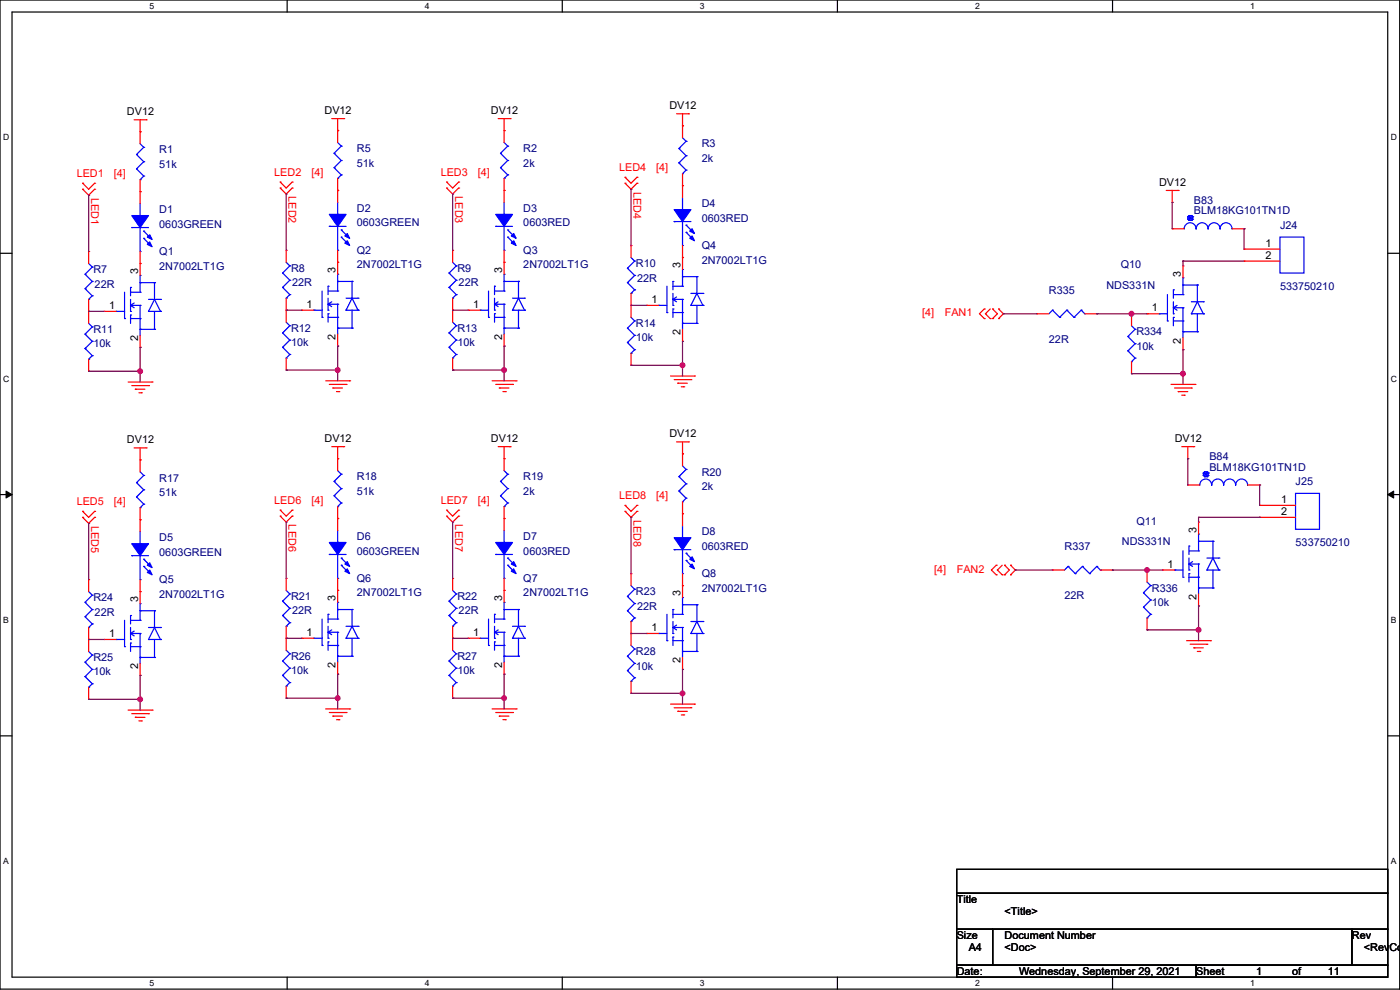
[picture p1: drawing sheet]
<svg xmlns="http://www.w3.org/2000/svg" width="297mm" height="210mm" viewBox="0 0 297 210" stroke-linecap="round" stroke-linejoin="round" font-family="sans-serif">
<path d="M0 0h296.9v209.8h-296.9zM2.6 2.6h291.8v204.7h-291.8z" fill="none" stroke="#000" stroke-width=".25"/>
<g fill="#fff">
<path d="M31.7 .3h1v2h-1z"/>
<path d="M31.7 207.5h1v2.1h-1z"/>
</g>
<path d="M60.9 0v2.6M60.9 207.3v2.5" fill="none" stroke="#000" stroke-width=".25"/>
<g fill="#fff">
<path d="M90.1 .3h1v2h-1z"/>
<path d="M90.1 207.5h1v2.1h-1z"/>
</g>
<path d="M119.3 0v2.6M119.3 207.3v2.5" fill="none" stroke="#000" stroke-width=".25"/>
<g fill="#fff">
<path d="M148.5 .3h1v2h-1z"/>
<path d="M148.5 207.5h1v2.1h-1z"/>
</g>
<path d="M177.7 0v2.6M177.7 207.3v2.5" fill="none" stroke="#000" stroke-width=".25"/>
<g fill="#fff">
<path d="M206.8 .3h1v2h-1z"/>
<path d="M206.8 207.5h1v2.1h-1z"/>
</g>
<path d="M236 0v2.6M236 207.3v2.5" fill="none" stroke="#000" stroke-width=".25"/>
<g fill="#fff">
<path d="M265.2 .3h1v2h-1z"/>
<path d="M265.2 207.5h1v2.1h-1z"/>
<path d="M.6 28.1h1.4v2.1h-1.4z"/>
<path d="M295 28.1h1.3v2.1h-1.3z"/>
<path d="M.6 79.3h1.4v2.1h-1.4z"/>
<path d="M295 79.3h1.3v2.1h-1.3z"/>
</g>
<path d="M0 53.7h2.6M294.4 53.7h2.5" fill="none" stroke="#000" stroke-width=".25"/>
<g fill="#fff">
<path d="M.6 130.5h1.3v2h-1.3z"/>
<path d="M295 130.5h1.2v2h-1.2z"/>
</g>
<path d="M0 104.9h2.6M294.4 104.9h2.5" fill="none" stroke="#000" stroke-width=".25"/>
<path d="M1.3 104.2l1.3 .7-1.3 .7zM294.4 104.9l1.3-.7v1.4z" fill="#000" stroke="#000" stroke-width=".21"/>
<g fill="#fff">
<path d="M.6 181.7h1.3v2h-1.3z"/>
<path d="M295 181.7h1.2v2h-1.2z"/>
</g>
<path d="M0 156.1h2.6M294.4 156.1h2.5M203 184.4h91.4v5.1h-91.4zM203 189.5h91.4v7.6h-91.4zM203 197.1h7.6v7.6h-7.6zM210.6 197.1h76.2v7.6h-76.2zM286.8 197.1h7.6v7.6h-7.6zM203 204.7h50.8v2.6h-50.8zM253.8 204.7h40.6v2.6h-40.6z" fill="none" stroke="#000" stroke-width=".25"/>
<g fill="none" stroke="#f00" stroke-width=".25">
<path d="M17.5 38.9h.1M17.5 38.9l1.3 1.2 1.3-1.2M20.1 38.9h.1M28.5 25.4h2.5M29.7 28h.1M29.7 25.4v5.1M29.7 38.1v5.1M31 25.4h.1M59.4 39.9h.1M59.4 38.6h.1M59.4 39.9l1.3 1.3 1.3-1.3M59.4 38.6l1.3 1.3 1.3-1.3"/>
<path d="M62 39.9h.1M62 38.6h.1M70.4 25.2h2.5M71.6 27.7h.1M71.6 25.2v5M71.6 37.9v5M72.9 25.2h.1M94.8 39.9h.1M94.8 38.6h.1M94.8 39.9l1.2 1.3 1.3-1.3M94.8 38.6l1.2 1.3 1.3-1.3M97.3 39.9h.1"/>
<path d="M97.3 38.6h.1M105.7 25.2h2.5M106.9 27.7h.1M106.9 25.2v5M106.9 37.9v5M108.2 25.2h.1M132.6 38.9h.1M132.6 37.6h.1M132.6 38.9l1.3 1.2 1.2-1.2M132.6 37.6l1.3 1.3 1.2-1.3M135.1 38.9h.1M135.1 37.6h.1"/>
<path d="M143.5 24.1h2.6M144.8 26.7h.1M144.8 39.4h.1M144.8 24.1v5.1M144.8 36.8v5.1M146.1 24.1h.1M17.5 40.1h.1M17.5 40.1l1.3 1.3 1.3-1.3M18.8 53.4h.1M18.8 53.4v2.5M20.1 40.1h.1M29.7 40.7h.1"/>
<path d="M29.7 55.9h.1M29.7 53.4v5M60.7 53.1h.1M60.7 53.1v2.5M71.6 40.4h.1M71.6 55.6h.1M71.6 53.1v5.1M96 53.1h.1M96 53.1v2.5M106.9 40.4h.1M106.9 55.6h.1M106.9 53.1v5.1"/>
<path d="M133.9 52.1h.1M133.9 52.1v2.5M144.8 54.6h.1M144.8 52.1v5.1M247.4 40.4h2.5M248.7 42.9h.1M248.7 48.5h.1M248.7 40.4v2.5M248.7 48.5h2.5M249.9 40.4h.1M251 56.4h.1M251 56.4v2.5"/>
<path d="M261.4 48.5h2.5M263.9 48.5h.1M263.9 52.8h.1M263.9 55.4h.1M263.9 52.8h7.6M263.9 55.4h7.6M18.8 66.1h.1M18.8 78.8h.1M18.8 63.5v5.1M18.8 76.2v2.6M22.1 66.1h.1M22.1 66.1h2.5"/>
<path d="M29.7 73.7h.1M29.7 71.1v2.6M60.7 65.8h.1M60.7 78.5h.1M60.7 63.3v5M60.7 76v2.5M64 65.8h.1M64 65.8h2.6M71.6 73.4h.1M71.6 70.9v2.5M96 65.8h.1M96 78.5h.1"/>
<path d="M96 63.3v5M96 76v2.5M99.3 65.8h.1M99.3 65.8h2.6M106.9 73.4h.1M106.9 70.9v2.5M133.9 64.8h.1M133.9 77.5h.1M133.9 62.2v5.1M133.9 74.9v2.6M137.2 64.8h.1M137.2 64.8h2.5"/>
<path d="M142.3 79.8h5M144.8 72.4h.1M144.8 69.9v2.5M147.3 79.8h.1M208.8 65.5h.1M208.8 67.6h.1M208.8 65.5l-1 1.1 1 1M209.1 66.6h.1M209.1 66.6l1 1M210.1 67.6h.1M210.1 65.5l-1 1.1M210.6 67.6h.1"/>
<path d="M210.6 65.5h.1M210.6 65.5l1 1.1-1 1M211.8 67.6h.1M211.8 65.5h.1M211.8 65.5l1.1 1.1-1.1 1M220 66.6h.1M220 66.6h2.5M230.1 66.6h2.6M232.7 66.6h.1M240 66.6h.1M240 79.3h.1M240 66.6v2.5"/>
<path d="M240 76.7v2.6M243.3 66.6h.1M243.3 66.6h2.6M251 74.2h.1M251 71.6v2.6M27.2 81h5.1M28 81.8h3.5M28.5 95h2.5M28.7 82.6h.1M28.7 82.6h2M29.5 83.3h.5M29.7 97.5h.1"/>
<path d="M29.7 95v5.1M30 83.3h.1M31 95h.1M31.5 81.8h.1M32.3 81h.1M69.1 80.8h5.1M69.9 81.5h3.5M70.4 94.8h2.5M70.6 82.3h.1M70.6 82.3h2.1M71.4 83.1h.5M71.6 97.3h.1"/>
<path d="M71.6 94.8v5M71.9 83.1h.1M72.9 94.8h.1M73.4 81.5h.1M74.2 80.8h.1M104.4 80.8h5.1M105.2 81.5h3.5M105.7 94.8h2.5M105.9 82.3h.1M105.9 82.3h2.1M106.7 83.1h.5M106.9 97.3h.1"/>
<path d="M106.9 94.8v5M107.2 83.1h.1M108.2 94.8h.1M108.7 81.5h.1M109.5 80.8h.1M143 80.5h3.6M143.5 93.7h2.6M143.8 81.3h.1M143.8 81.3h2M144.5 82.1h.5M144.8 96.3h.1M144.8 93.7v5.1"/>
<path d="M145 82.1h.1M146.1 93.7h.1M146.6 80.5h.1M248.4 81.5h5.1M249.2 82.3h3.5M249.9 83.1h.1M249.9 83.1h2.1M250.7 94.8h2.5M250.7 83.8h.5M251.2 83.8h.1M252 97.3h.1M252 94.8v2.5"/>
<path d="M252.7 82.3h.1M253.2 94.8h.1M253.5 81.5h.1M17.5 109.7h.1M17.5 108.5h.1M17.5 109.7l1.3 1.3 1.3-1.3M17.5 108.5l1.3 1.2 1.3-1.2M20.1 109.7h.1M20.1 108.5h.1M29.7 110.2h.1M29.7 107.7v5.1M59.4 109.5h.1"/>
<path d="M59.4 108.2h.1M59.4 109.5l1.3 1.3 1.3-1.3M59.4 108.2l1.3 1.3 1.3-1.3M62 109.5h.1M62 108.2h.1M71.6 110h.1M71.6 107.5v5M94.8 109.5h.1M94.8 108.2h.1M94.8 109.5l1.2 1.3 1.3-1.3M94.8 108.2l1.2 1.3 1.3-1.3M97.3 109.5h.1"/>
<path d="M97.3 108.2h.1M106.9 110h.1M106.9 107.5v5M132.6 108.5h.1M132.6 107.2h.1M132.6 108.5l1.3 1.2 1.2-1.2M132.6 107.2l1.3 1.3 1.2-1.3M135.1 108.5h.1M135.1 107.2h.1M144.8 109h.1M144.8 106.4v5.1M211.3 119.9h.1"/>
<path d="M211.3 119.9l-1 1 1 1M212.6 119.9l-1 1M213.1 119.9h.1M213.1 119.9l1 1-1 1M214.4 119.9h.1M214.4 119.9l1 1-1 1M252 102.9h.1M252 102.9h2.5M254.3 110.8h.1M254.3 110.8v2.5M264.7 102.9h2.5M267.2 107.2h.1"/>
<path d="M267.2 109.7h.1M267.2 102.9h.1M267.2 107.2h7.6M267.2 109.7h7.6M18.8 135.6h.1M18.8 122.9h.1M18.8 122.9v2.6M18.8 133.1v5.1M22.1 135.6h.1M22.1 135.6h2.5M29.7 125.5h.1M29.7 122.9v5.1"/>
<path d="M60.7 135.4h.1M60.7 122.7h.1M60.7 122.7v2.5M60.7 132.9v5M64 135.4h.1M64 135.4h2.6M71.6 125.2h.1M71.6 122.7v5.1M96 122.7h.1M96 135.4h.1M96 122.7v2.5M96 132.9v5"/>
<path d="M99.3 135.4h.1M99.3 135.4h2.6M106.9 125.2h.1M106.9 122.7v5.1M133.9 134.4h.1M133.9 121.7h.1M133.9 121.7v2.5M133.9 131.8v5.1M137.2 134.4h.1M137.2 134.4h2.5M144.8 124.2h.1M144.8 121.7v5.1"/>
<path d="M144.8 139.5v2.5M211.3 121.9h.1M211.6 120.9h.1M211.6 120.9l1 1M212.6 121.9h.1M213.1 121.9h.1M214.4 121.9h.1M223.3 120.9h.1M223.3 120.9h2.5M233.4 120.9h2.6M236 120.9h.1M243.3 120.9h.1"/>
<path d="M243.3 133.6h.1M243.3 120.9v2.6M243.3 131.1v2.5M246.6 120.9h.1M246.6 120.9h2.6M251.7 135.9h5.1M252.5 136.7h3.5M253.2 137.4h.1M253.2 137.4h2.1M254 138.2h.5M254.3 128.5h.1M254.3 126v2.5"/>
<path d="M254.5 138.2h.1M256 136.7h.1M256.8 135.9h.1M18.8 148.3h.1M18.8 145.8v2.5M27.2 150.6h5.1M28 151.4h3.5M28.7 152.2h.1M28.7 152.2h2M29.5 152.9h.5M29.7 143.3h.1M29.7 140.7v2.6"/>
<path d="M30 152.9h.1M31.5 151.4h.1M32.3 150.6h.1M60.7 148.1h.1M60.7 145.6v2.5M69.1 150.4h5.1M69.9 151.1h3.5M70.6 151.9h.1M70.6 151.9h2.1M71.4 152.7h.5M71.6 143h.1M71.6 140.5v2.5"/>
<path d="M71.9 152.7h.1M73.4 151.1h.1M74.2 150.4h.1M96 148.1h.1M96 145.6v2.5M104.4 150.4h5.1M105.2 151.1h3.5M105.9 151.9h.1M105.9 151.9h2.1M106.7 152.7h.5M106.9 143h.1M106.9 140.5v2.5"/>
<path d="M107.2 152.7h.1M108.7 151.1h.1M109.5 150.4h.1M133.9 147.1h.1M133.9 144.5v2.6M142.3 149.4h5M143 150.1h3.6M143.8 150.9h.1M143.8 150.9h2M144.5 151.6h.5M144.8 142h.1M145 151.6h.1"/>
<path d="M146.6 150.1h.1M147.3 149.4h.1"/>
</g>
<g fill="none" stroke="#00f" stroke-width=".25">
<path d="M29 32.8h.1M29 35.8h.1M29 32.8l1.5 1.5M29 35.8l1.5 1.5M29.7 38.1h.1M29.7 30.5l.8 .8M30.5 31.3h.1M30.5 34.3h.1M30.5 37.3h.1M30.5 31.3l-1.5 1.5M30.5 34.3l-1.5 1.5M30.5 37.3l-.8 .8"/>
<path d="M70.9 32.5h.1M70.9 35.6h.1M70.9 32.5l1.5 1.5M70.9 35.6l1.5 1.5M71.6 37.9h.1M71.6 30.2l.8 .8M72.4 31h.1M72.4 34h.1M72.4 37.1h.1M72.4 31l-1.5 1.5M72.4 34l-1.5 1.6M72.4 37.1l-.8 .8"/>
<path d="M106.2 32.5h.1M106.2 35.6h.1M106.2 32.5l1.5 1.5M106.2 35.6l1.5 1.5M106.9 37.9h.1M106.9 30.2l.8 .8M107.7 31h.1M107.7 34h.1M107.7 37.1h.1M107.7 31l-1.5 1.5M107.7 34l-1.5 1.6M107.7 37.1l-.8 .8"/>
<path d="M144 31.5h.1M144 34.6h.1M144 31.5l1.6 1.5M144 34.6l1.6 1.5M144.8 36.8h.1M144.8 29.2l.8 .8M145.6 30h.1M145.6 33h.1M145.6 36.1h.1M145.6 30l-1.6 1.5M145.6 33l-1.6 1.6M145.6 36.1l-.8 .7"/>
<path d="M18 58.2h.1M18 58.2l1.6 1.5M18.8 55.9l.8 .8M19.6 56.7h.1M19.6 59.7h.1M19.6 56.7l-1.6 1.5M19.6 59.7l-1.6 1.5M28 48.3h.1M28 48.3h3.5M29.7 45.7h.1M29.7 53.4h.1M29.7 60h.1"/>
<path d="M29.7 58.4h.1M29.7 43.2v2.5M29.7 48.3v5.1M29.7 58.4v3.6M29.7 60h3.1M30.5 49h.1M30.5 50.6h.1M30.5 49l1.5 1.6M30.5 50.6l1.5 1.5M32.8 60h.1M32.8 60v3.5M60 57.9h.1"/>
<path d="M60 57.9l1.5 1.5M60.7 55.6l.8 .8M61.5 56.4h.1M61.5 59.4h.1M61.5 56.4l-1.5 1.5M61.5 59.4l-1.5 1.6M69.9 48h.1M69.9 48h3.5M71.6 45.5h.1M71.6 53.1h.1M71.6 59.7h.1M71.6 58.2h.1"/>
<path d="M71.6 42.9v2.6M71.6 48v5.1M71.6 58.2v3.5M71.6 59.7h3.1M72.4 48.8h.1M72.4 50.3h.1M72.4 48.8l1.5 1.5M72.4 50.3l1.5 1.5M74.7 59.7h.1M74.7 59.7v3.6M95.3 57.9h.1M95.3 57.9l1.5 1.5"/>
<path d="M96 55.6l.8 .8M96.8 56.4h.1M96.8 59.4h.1M96.8 56.4l-1.5 1.5M96.8 59.4l-1.5 1.6M105.2 48h.1M105.2 48h3.5M106.9 45.5h.1M106.9 53.1h.1M106.9 59.7h.1M106.9 58.2h.1M106.9 42.9v2.6"/>
<path d="M106.9 48v5.1M106.9 58.2v3.5M106.9 59.7h3.1M107.7 48.8h.1M107.7 50.3h.1M107.7 48.8l1.5 1.5M107.7 50.3l1.5 1.5M110 59.7h.1M110 59.7v3.6M133.1 56.9h.1M133.1 60h.1M133.1 56.9l1.5 1.5"/>
<path d="M133.1 60l1.5 1.5M133.9 54.6l.7 .8M134.6 55.4h.1M134.6 58.4h.1M134.6 55.4l-1.5 1.5M134.6 58.4l-1.5 1.6M142.8 59.7h.1M142.8 59.7v1.8M143 47h.1M143 47h3.6M144.8 44.5h.1M144.8 52.1h.1"/>
<path d="M144.8 58.7h.1M144.8 57.2h.1M144.8 41.9v2.6M144.8 47v5.1M144.8 57.2v3.5M144.8 58.7h3M145.6 47.8h.1M145.6 49.3h.1M145.6 47.8l1.5 1.5M145.6 49.3l1.5 1.5M147.8 58.7h.1M147.8 58.7v3.5"/>
<path d="M251 58.9h.1M251 58.9v3.6M251.2 48.5a1.26 1.26 0 0 1 1.3-1.2 1.26 1.26 0 0 1 1.2 1.2M252 46.5h.1M252 46h.1M252 46.5l.2 .2M252 46v.5M252 46l1 .5M252.2 45.7h.1M252.2 46.7h.1M252.2 45.7l-.2 .3M252.2 45.7h.5"/>
<path d="M252.2 45.7l.5 1M252.2 46.7h.5M252.7 45.7h.1M252.7 46.7h.1M252.7 45.7l-.5 1M252.7 45.7l.3 .3M253 46h.1M253 46.5h.1M253 46l-1 .5M253 46v.5M253 46.5l-.3 .2M253.8 48.5a1.26 1.26 0 0 1 1.2-1.2 1.26 1.26 0 0 1 1.3 1.2"/>
<path d="M256.3 48.5a1.26 1.26 0 0 1 1.3-1.2 1.26 1.26 0 0 1 1.2 1.2 1.26 1.26 0 0 1 1.3-1.2 1.26 1.26 0 0 1 1.3 1.2M271.5 50.3h5.1v7.6h-5.1zM18 61.2h.1M18 70.9h.1M18 73.9h.1M18 61.2l1.6 1.5M18 70.9l1.6 1.5M18 73.9l1.6 1.5M18.8 63.5h.1M18.8 76.2h.1M18.8 68.6l.8 .8M19.6 62.7h.1"/>
<path d="M19.6 69.4h.1M19.6 72.4h.1M19.6 75.4h.1M19.6 62.7l-.8 .8M19.6 69.4l-1.6 1.5M19.6 72.4l-1.6 1.5M19.6 75.4l-.8 .8M24.6 66.1h.1M24.6 66.1h1.8M26.4 67.6h.1M26.4 62v5.6M27.7 66.1h.1"/>
<path d="M27.7 61h.1M27.7 66.8h.1M27.7 64.8h.1M27.7 61v1.7M27.7 63.5v2.6M27.7 66.8v1.8M27.7 62h2M27.7 64.8h2M27.7 67.6h2M27.7 64.8l.8 .5M28.5 64.3l-.8 .5M29.7 62h.1"/>
<path d="M29.7 64.8h.1M29.7 67.6h.1M29.7 69.9h.1M29.7 64.8v6.3M29.7 69.9h3.1M31.5 66.1h.1M31.5 66.1h2.5M31.5 63.5h2.5M32.8 69.9h.1M32.8 63.5l-1.3 2.6M32.8 63.5l1.2 2.6M32.8 66.1v3.8"/>
<path d="M34 66.1h.1M34 63.5h.1M60 70.6h.1M60 73.7h.1M60 61h.1M60 70.6l1.5 1.5M60 73.7l1.5 1.5M60 61l1.5 1.5M60.7 76h.1M60.7 63.3h.1M60.7 68.3l.8 .8M61.5 69.1h.1"/>
<path d="M61.5 72.1h.1M61.5 75.2h.1M61.5 62.5h.1M61.5 69.1l-1.5 1.5M61.5 72.1l-1.5 1.6M61.5 75.2l-.8 .8M61.5 62.5l-.8 .8M66.6 65.8h.1M66.6 65.8h1.7M68.3 67.3h.1M68.3 61.7v5.6M69.6 65.8h.1"/>
<path d="M69.6 60.7h.1M69.6 66.6h.1M69.6 64.5h.1M69.6 60.7v1.8M69.6 63.3v2.5M69.6 66.6v1.7M69.6 61.7h2M69.6 64.5h2M69.6 67.3h2M69.6 64.5l.8 .5M70.4 64l-.8 .5M71.6 61.7h.1"/>
<path d="M71.6 64.5h.1M71.6 67.3h.1M71.6 69.6h.1M71.6 64.5v6.4M71.6 69.6h3.1M73.4 65.8h.1M73.4 65.8h2.6M73.4 63.3h2.6M74.7 69.6h.1M74.7 65.8v3.8M74.7 63.3l-1.3 2.5M74.7 63.3l1.3 2.5"/>
<path d="M76 65.8h.1M76 63.3h.1M95.3 61h.1M95.3 70.6h.1M95.3 73.7h.1M95.3 61l1.5 1.5M95.3 70.6l1.5 1.5M95.3 73.7l1.5 1.5M96 63.3h.1M96 76h.1M96 68.3l.8 .8M96.8 62.5h.1"/>
<path d="M96.8 69.1h.1M96.8 72.1h.1M96.8 75.2h.1M96.8 62.5l-.8 .8M96.8 69.1l-1.5 1.5M96.8 72.1l-1.5 1.6M96.8 75.2l-.8 .8M101.9 65.8h.1M101.9 65.8h1.7M103.6 67.3h.1M103.6 61.7v5.6M104.9 65.8h.1"/>
<path d="M104.9 60.7h.1M104.9 66.6h.1M104.9 64.5h.1M104.9 60.7v1.8M104.9 63.3v2.5M104.9 66.6v1.7M104.9 61.7h2M104.9 64.5h2M104.9 67.3h2M104.9 64.5l.8 .5M105.7 64l-.8 .5M106.9 61.7h.1"/>
<path d="M106.9 64.5h.1M106.9 67.3h.1M106.9 69.6h.1M106.9 64.5v6.4M106.9 69.6h3.1M108.7 65.8h.1M108.7 65.8h2.6M108.7 63.3h2.6M110 69.6h.1M110 63.3l-1.3 2.5M110 63.3l1.3 2.5M110 65.8v3.8"/>
<path d="M111.3 65.8h.1M111.3 63.3h.1M133.1 69.6h.1M133.1 72.7h.1M133.1 69.6l1.5 1.5M133.1 72.7l1.5 1.5M133.9 74.9h.1M133.9 62.2h.1M133.9 67.3l.7 .8M134.6 68.1h.1M134.6 71.1h.1M134.6 74.2h.1"/>
<path d="M134.6 61.5h.1M134.6 68.1l-1.5 1.5M134.6 71.1l-1.5 1.6M134.6 74.2l-.7 .7M134.6 61.5l-.7 .7M139.7 64.8h.1M139.7 64.8h1.8M141.5 66.3h.1M141.5 60.7v5.6M142.8 64.8h.1M142.8 65.5h.1M142.8 63.5h.1"/>
<path d="M142.8 62.2v2.6M142.8 65.5v1.8M142.8 63.5h2M142.8 60.7h2M142.8 66.3h2M142.8 63.5l.7 .5M143.5 63l-.7 .5M144.8 60.7h.1M144.8 63.5h.1M144.8 66.3h.1M144.8 68.6h.1M144.8 63.5v6.4"/>
<path d="M144.8 68.6h3M146.6 64.8h.1M146.6 64.8h2.5M146.6 62.2h2.5M147.8 68.6h.1M147.8 64.8v3.8M147.8 62.2l-1.2 2.6M147.8 62.2l1.3 2.6M149.1 64.8h.1M149.1 62.2h.1M223.3 65.8h.1M223.3 65.8l-.8 .8"/>
<path d="M223.3 65.8l1.5 1.5M224.8 67.3h.1M226.3 65.8h.1M226.3 65.8l-1.5 1.5M226.3 65.8l1.5 1.5M227.8 67.3h.1M229.4 65.8h.1M229.4 65.8l-1.6 1.5M229.4 65.8l.7 .8M230.1 66.6h.1M239.3 71.4h.1M239.3 74.4h.1"/>
<path d="M239.3 71.4l1.5 1.5M239.3 74.4l1.5 1.6M240 76.7h.1M240 69.1l.8 .8M240.8 69.9h.1M240.8 72.9h.1M240.8 76h.1M240.8 69.9l-1.5 1.5M240.8 72.9l-1.5 1.5M240.8 76l-.8 .7M245.9 66.6h.1M245.9 66.6h1.8"/>
<path d="M247.7 68.1h.1M247.7 62.5v5.6M248.9 66.6h.1M248.9 61.5h.1M248.9 67.3h.1M248.9 65.3h.1M248.9 61.5v1.8M248.9 64v2.6M248.9 67.3v1.8M248.9 62.5h2.1M248.9 65.3h2.1M248.9 68.1h2.1"/>
<path d="M248.9 65.3l.8 .5M249.7 64.8l-.8 .5M251 62.5h.1M251 65.3h.1M251 68.1h.1M251 60.5h.1M251 70.4h.1M251 65.3v6.3M251 70.4h3M251 60.5h3M252.7 66.6h.1M252.7 66.6h2.6"/>
<path d="M252.7 64h2.6M254 70.4h.1M254 60.5h.1M254 64l-1.3 2.6M254 64l1.3 2.6M254 60.5v3.5M254 66.6v3.8M255.3 66.6h.1M255.3 64h.1M71.6 99.8l.8 .8M106.9 99.8l.8 .8M144.8 98.8l.8 .8"/>
<path d="M145.6 99.6h.1M145.6 99.6l-1.6 1.5M28 117.9h.1M28 117.9h3.5M29 102.4h.1M29 105.4h.1M29 102.4l1.5 1.5M29 105.4l1.5 1.5M29.7 107.7h.1M29.7 115.3h.1M29.7 112.8v2.5M29.7 117.9v5"/>
<path d="M29.7 100.1l.8 .7M30.5 100.8h.1M30.5 103.9h.1M30.5 106.9h.1M30.5 118.6h.1M30.5 100.8l-1.5 1.6M30.5 103.9l-1.5 1.5M30.5 106.9l-.8 .8M30.5 118.6l1.5 1.6M69.9 117.6h.1M69.9 117.6h3.5M70.9 102.1h.1"/>
<path d="M70.9 105.2h.1M70.9 102.1l1.5 1.5M70.9 105.2l1.5 1.5M71.6 107.5h.1M71.6 115.1h.1M71.6 112.5v2.6M71.6 117.6v5.1M72.4 100.6h.1M72.4 103.6h.1M72.4 106.7h.1M72.4 118.4h.1M72.4 119.9h.1"/>
<path d="M72.4 100.6l-1.5 1.5M72.4 103.6l-1.5 1.6M72.4 106.7l-.8 .8M72.4 118.4l1.5 1.5M72.4 119.9l1.5 1.5M105.2 117.6h.1M105.2 117.6h3.5M106.2 102.1h.1M106.2 105.2h.1M106.2 102.1l1.5 1.5M106.2 105.2l1.5 1.5M106.9 107.5h.1"/>
<path d="M106.9 115.1h.1M106.9 112.5v2.6M106.9 117.6v5.1M107.7 100.6h.1M107.7 103.6h.1M107.7 106.7h.1M107.7 118.4h.1M107.7 119.9h.1M107.7 100.6l-1.5 1.5M107.7 103.6l-1.5 1.6M107.7 106.7l-.8 .8M107.7 118.4l1.5 1.5"/>
<path d="M107.7 119.9l1.5 1.5M143 116.6h.1M143 116.6h3.6M144 101.1h.1M144 104.2h.1M144 101.1l1.6 1.5M144 104.2l1.6 1.5M144.8 106.4h.1M144.8 114.1h.1M144.8 111.5v2.6M144.8 116.6v5.1M145.6 102.6h.1"/>
<path d="M145.6 105.7h.1M145.6 117.4h.1M145.6 118.9h.1M145.6 102.6l-1.6 1.6M145.6 105.7l-.8 .7M145.6 117.4l1.5 1.5M145.6 118.9l1.5 1.5M251 116.9v5.5M252.2 115.8h.1M252.2 119.6h.1M252.2 115.8v1.8M252.2 118.4v2.5"/>
<path d="M252.2 116.9h2.1M252.2 119.6h2.1M252.2 119.6l.8 .6M253 119.1l-.8 .5M254.3 116.9h.1M254.3 119.6h.1M254.3 114.8h.1M254.3 113.3h.1M254.3 113.3v3.6M254.3 119.6v6.4M254.3 114.8h3M254.5 102.9a1.26 1.26 0 0 1 1.3-1.3 1.26 1.26 0 0 1 1.2 1.3h.1a1.26 1.26 0 0 1 1.2-1.3 1.26 1.26 0 0 1 1.3 1.3 1.26 1.26 0 0 1 1.3-1.3 1.26 1.26 0 0 1 1.2 1.3"/>
<path d="M255.3 100.8h.1M255.3 100.3h.1M255.3 100.8l.2 .3M255.3 100.3v.5M255.3 100.3l1 .5M255.5 100.1h.1M255.5 101.1h.1M255.5 100.1l-.2 .2M255.5 100.1h.5M255.5 100.1l.5 1M255.5 101.1h.5M256 100.1h.1"/>
<path d="M256 101.1h.1M256 118.4h2.6M256 100.1l-.5 1M256 100.1l.3 .2M256.3 100.3h.1M256.3 100.8h.1M256.3 100.3l-1 .5M256.3 100.3v.5M256.3 100.8l-.3 .3M257.3 114.8h.1M257.3 118.4l-1.3 2.5M257.3 118.4l1.3 2.5"/>
<path d="M257.3 114.8v3.6M258.6 118.4h.1M262.1 102.9a1.26 1.26 0 0 1 1.3-1.3 1.26 1.26 0 0 1 1.3 1.3M274.8 104.7h5.1v7.6h-5.1zM18 127.8h.1M18 130.8h.1M18 127.8l1.6 1.5M18 130.8l1.6 1.5M18.8 133.1h.1M18.8 138.2l.8 .7M18.8 125.5l.8 .7M19.6 138.9h.1"/>
<path d="M19.6 126.2h.1M19.6 129.3h.1M19.6 132.3h.1M19.6 138.9l-1.6 1.6M19.6 126.2l-1.6 1.6M19.6 129.3l-1.6 1.5M19.6 132.3l-.8 .8M24.6 135.6h.1M24.6 135.6h1.8M26.4 137.2h.1M26.4 131.6v5.6M27.7 135.6h.1"/>
<path d="M27.7 130.6h.1M27.7 136.4h.1M27.7 134.4h.1M27.7 134.4h2M27.7 130.6v1.7M27.7 133.1v2.5M27.7 136.4v1.8M27.7 131.6h2M27.7 137.2h2M27.7 134.4l.8 .5M28.5 133.9l-.8 .5M29.7 122.9h.1"/>
<path d="M29.7 131.6h.1M29.7 134.4h.1M29.7 137.2h.1M29.7 129.6h.1M29.7 139.5h.1M29.7 128h.1M29.7 128v3.6M29.7 134.4v6.3M29.7 139.5h3.1M29.7 129.6h3.1M30.5 120.2h.1M30.5 120.2l1.5 1.5"/>
<path d="M31.5 135.6h.1M31.5 133.1h2.5M31.5 135.6h2.5M32.8 139.5h.1M32.8 129.6h.1M32.8 129.6v3.5M32.8 135.6v3.9M32.8 133.1l-1.3 2.5M32.8 133.1l1.2 2.5M34 135.6h.1M34 133.1h.1M60 127.5h.1"/>
<path d="M60 130.6h.1M60 127.5l1.5 1.5M60 130.6l1.5 1.5M60.7 132.9h.1M60.7 137.9l.8 .8M60.7 125.2l.8 .8M61.5 138.7h.1M61.5 126h.1M61.5 129h.1M61.5 132.1h.1M61.5 138.7l-1.5 1.5M61.5 126l-1.5 1.5"/>
<path d="M61.5 129l-1.5 1.6M61.5 132.1l-.8 .8M66.6 135.4h.1M66.6 135.4h1.7M68.3 136.9h.1M68.3 131.3v5.6M69.6 135.4h.1M69.6 130.3h.1M69.6 136.2h.1M69.6 134.1h.1M69.6 130.3v1.8M69.6 132.9v2.5"/>
<path d="M69.6 136.2v1.7M69.6 131.3h2M69.6 134.1h2M69.6 136.9h2M69.6 134.1l.8 .5M70.4 133.6l-.8 .5M71.6 131.3h.1M71.6 134.1h.1M71.6 136.9h.1M71.6 129.3h.1M71.6 139.2h.1M71.6 127.8h.1"/>
<path d="M71.6 122.7h.1M71.6 127.8v3.5M71.6 134.1v6.4M71.6 139.2h3.1M71.6 129.3h3.1M73.4 135.4h.1M73.4 135.4h2.6M73.4 132.9h2.6M74.7 139.2h.1M74.7 129.3h.1M74.7 132.9l-1.3 2.5M74.7 132.9l1.3 2.5"/>
<path d="M74.7 129.3v3.6M74.7 135.4v3.8M76 135.4h.1M76 132.9h.1M95.3 127.5h.1M95.3 130.6h.1M95.3 127.5l1.5 1.5M95.3 130.6l1.5 1.5M96 132.9h.1M96 125.2l.8 .8M96 137.9l.8 .8M96.8 126h.1"/>
<path d="M96.8 129h.1M96.8 132.1h.1M96.8 138.7h.1M96.8 126l-1.5 1.5M96.8 129l-1.5 1.6M96.8 132.1l-.8 .8M96.8 138.7l-1.5 1.5M101.9 135.4h.1M101.9 135.4h1.7M103.6 136.9h.1M103.6 131.3v5.6M104.9 135.4h.1"/>
<path d="M104.9 130.3h.1M104.9 136.2h.1M104.9 134.1h.1M104.9 131.3h2M104.9 134.1h2M104.9 136.9h2M104.9 130.3v1.8M104.9 132.9v2.5M104.9 136.2v1.7M104.9 134.1l.8 .5M105.7 133.6l-.8 .5M106.9 122.7h.1"/>
<path d="M106.9 131.3h.1M106.9 134.1h.1M106.9 136.9h.1M106.9 129.3h.1M106.9 139.2h.1M106.9 127.8h.1M106.9 127.8v3.5M106.9 134.1v6.4M106.9 139.2h3.1M106.9 129.3h3.1M108.7 135.4h.1M108.7 135.4h2.6"/>
<path d="M108.7 132.9h2.6M110 139.2h.1M110 129.3h.1M110 129.3v3.6M110 135.4v3.8M110 132.9l-1.3 2.5M110 132.9l1.3 2.5M111.3 135.4h.1M111.3 132.9h.1M133.1 139.2h.1M133.1 126.5h.1M133.1 129.6h.1"/>
<path d="M133.1 139.2l1.5 1.5M133.1 126.5l1.5 1.5M133.1 129.6l1.5 1.5M133.9 131.8h.1M133.9 136.9l.7 .8M133.9 124.2l.7 .8M134.6 137.7h.1M134.6 125h.1M134.6 128h.1M134.6 131.1h.1M134.6 137.7l-1.5 1.5M134.6 125l-1.5 1.5"/>
<path d="M134.6 128l-1.5 1.6M134.6 131.1l-.7 .7M139.7 134.4h.1M139.7 134.4h1.8M141.5 135.9h.1M141.5 130.3v5.6M142.8 134.4h.1M142.8 129.3h.1M142.8 135.1h.1M142.8 133.1h.1M142.8 129.3v1.8M142.8 131.8v2.6"/>
<path d="M142.8 135.1v1.8M142.8 130.3h2M142.8 133.1h2M142.8 135.9h2M142.8 133.1l.7 .5M143.5 132.6l-.7 .5M144.8 130.3h.1M144.8 133.1h.1M144.8 135.9h.1M144.8 128.3h.1M144.8 138.2h.1M144.8 126.8h.1"/>
<path d="M144.8 121.7h.1M144.8 126.8v3.5M144.8 133.1v6.4M144.8 138.2h3M144.8 128.3h3M146.6 134.4h.1M146.6 134.4h2.5M146.6 131.8h2.5M147.8 138.2h.1M147.8 128.3h.1M147.8 131.8l-1.2 2.6M147.8 131.8l1.3 2.6"/>
<path d="M147.8 128.3v3.5M147.8 134.4v3.8M149.1 134.4h.1M149.1 131.8h.1M226.6 120.2h.1M226.6 120.2l-.8 .7M226.6 120.2l1.5 1.5M228.1 121.7h.1M229.6 120.2h.1M229.6 120.2l-1.5 1.5M229.6 120.2l1.6 1.5M231.2 121.7h.1"/>
<path d="M232.7 120.2h.1M232.7 120.2l-1.5 1.5M232.7 120.2l.7 .7M233.4 120.9h.1M242.6 125.7h.1M242.6 128.8h.1M242.6 125.7l1.5 1.6M242.6 128.8l1.5 1.5M243.3 131.1h.1M243.3 123.5l.8 .7M244.1 124.2h.1M244.1 127.3h.1"/>
<path d="M244.1 130.3h.1M244.1 124.2l-1.5 1.5M244.1 127.3l-1.5 1.5M244.1 130.3l-.8 .8M249.2 120.9h.1M249.2 120.9h1.8M251 122.4h.1M252.2 120.9h.1M252.2 121.7h.1M252.2 121.7v1.8M252.2 122.4h2.1M254.3 122.4h.1"/>
<path d="M254.3 124.7h.1M254.3 124.7h3M256 120.9h.1M256 120.9h2.6M257.3 124.7h.1M257.3 120.9v3.8M258.6 120.9h.1M18 140.5h.1M18 143.5h.1M18 140.5l1.6 1.5M18 143.5l1.6 1.5M18.8 145.8h.1"/>
<path d="M19.6 142h.1M19.6 145h.1M19.6 142l-1.6 1.5M19.6 145l-.8 .8M60 140.2h.1M60 143.3h.1M60 140.2l1.5 1.5M60 143.3l1.5 1.5M60.7 145.6h.1M61.5 141.7h.1M61.5 144.8h.1M61.5 141.7l-1.5 1.6"/>
<path d="M61.5 144.8l-.8 .8M95.3 140.2h.1M95.3 143.3h.1M95.3 140.2l1.5 1.5M95.3 143.3l1.5 1.5M96 145.6h.1M96.8 141.7h.1M96.8 144.8h.1M96.8 141.7l-1.5 1.6M96.8 144.8l-.8 .8M133.1 142.3h.1M133.1 142.3l1.5 1.5"/>
<path d="M133.9 144.5h.1M134.6 140.7h.1M134.6 143.8h.1M134.6 140.7l-1.5 1.6M134.6 143.8l-.7 .7"/>
</g>
<g fill="#00f" stroke="#00f" stroke-width=".25">
<path d="M105.2 45.5h3.5l-1.8 2.5z" fill-rule="evenodd"/>
<path d="M109 51.1l.5 1-1-.5z" fill-rule="evenodd"/>
<path d="M109 49.5l.5 1.1-1-.6z" fill-rule="evenodd"/>
<path d="M69.9 45.5h3.5l-1.8 2.5z" fill-rule="evenodd"/>
<path d="M73.7 51.1l.5 1-1-.5z" fill-rule="evenodd"/>
<path d="M73.7 49.5l.5 1.1-1-.6z" fill-rule="evenodd"/>
<path d="M28 45.7h3.5l-1.8 2.6z" fill-rule="evenodd"/>
<path d="M31.8 51.3l.5 1-1-.5z" fill-rule="evenodd"/>
<path d="M31.8 49.8l.5 1-1-.5z" fill-rule="evenodd"/>
<path d="M105.2 115.1h3.5l-1.8 2.5z" fill-rule="evenodd"/>
<path d="M109 120.7l.5 1-1-.5z" fill-rule="evenodd"/>
<path d="M108.5 119.6l.5-.5 .5 1.1z" fill-rule="evenodd"/>
<path d="M143 44.5h3.6l-1.8 2.5z" fill-rule="evenodd"/>
<path d="M146.8 50l.5 1.1-1-.5z" fill-rule="evenodd"/>
<path d="M146.8 48.5l.5 1-1-.5z" fill-rule="evenodd"/>
<path d="M28 115.3h3.5l-1.8 2.6z" fill-rule="evenodd"/>
<path d="M31.3 121.4l.5-.5 .5 1z" fill-rule="evenodd"/>
<path d="M31.8 119.4l.5 1-1-.5z" fill-rule="evenodd"/>
<path d="M143 114.1h3.6l-1.8 2.5z" fill-rule="evenodd"/>
<path d="M146.8 119.6l.5 1.1-1-.5z" fill-rule="evenodd"/>
<path d="M146.3 118.6l.5-.5 .5 1z" fill-rule="evenodd"/>
<path d="M69.9 115.1h3.5l-1.8 2.5z" fill-rule="evenodd"/>
<path d="M73.7 120.7l.5 1-1-.5z" fill-rule="evenodd"/>
<path d="M73.7 119.1l.5 1.1-1-.6z" fill-rule="evenodd"/>
</g>
<g fill="none" stroke="#800040" stroke-width=".25">
<path d="M18.8 41.4h.1M18.8 41.4v12M60.7 41.2h.1M60.7 41.2v11.9M96 41.2h.1M96 41.2v11.9M133.9 40.1h.1M133.9 40.1v12M248.7 42.9h.1M248.7 42.9v5.6M251 55.4h.1M251 55.4v1"/>
<path d="M251 55.4h12.9M263.9 48.5h.1M263.9 48.5v4.3M18.8 66.1h.1M18.8 78.8h.1M18.8 66.1h3.3M18.8 78.8h10.9M29.7 73.7h.1M29.7 78.8h.1M29.7 73.7v7.3M60.7 65.8h.1M60.7 78.5h.1"/>
<path d="M60.7 65.8h3.3M60.7 78.5h10.9M71.6 73.4h.1M71.6 78.5h.1M71.6 73.4v7.4M96 65.8h.1M96 78.5h.1M96 65.8h3.3M96 78.5h10.9M106.9 73.4h.1M106.9 78.5h.1M106.9 73.4v7.4"/>
<path d="M133.9 64.8h.1M133.9 77.5h.1M133.9 64.8h3.3M133.9 77.5h10.9M144.8 72.4h.1M144.8 77.5h.1M144.8 72.4v7.4M212.9 66.6h.1M212.9 66.6h7.1M232.7 66.6h.1M232.7 66.6h10.6M240 79.3h.1"/>
<path d="M240 66.6h.1M240 79.3h11M251 74.2h.1M251 79.3h.1M251 74.2v7.3M252 97.3h.1M252 97.3v5.6M18.8 111h.1M18.8 111v11.9M60.7 110.8h.1M60.7 110.8v11.9M96 110.8h.1"/>
<path d="M96 110.8v11.9M133.9 109.7h.1M133.9 109.7v12M254.3 109.7h.1M254.3 109.7v1.1M254.3 109.7h12.9M267.2 109.7h.1M267.2 102.9h.1M267.2 102.9v4.3M18.8 135.6h.1M18.8 135.6h3.3M60.7 135.4h.1"/>
<path d="M60.7 135.4h3.3M96 135.4h.1M96 135.4h3.3M133.9 134.4h.1M133.9 134.4h3.3M215.4 120.9h.1M215.4 120.9h7.9M236 120.9h.1M236 120.9h10.6M243.3 133.6h.1M243.3 120.9h.1M243.3 133.6h11"/>
<path d="M254.3 128.5h.1M254.3 133.6h.1M254.3 128.5v7.4M18.8 148.3h.1M18.8 148.3h10.9M29.7 143.3h.1M29.7 148.3h.1M29.7 143.3v7.3M60.7 148.1h.1M60.7 148.1h10.9M71.6 143h.1M71.6 148.1h.1"/>
<path d="M71.6 143v7.4M96 148.1h.1M96 148.1h10.9M106.9 143h.1M106.9 148.1h.1M106.9 143v7.4M133.9 147.1h.1M133.9 147.1h10.9M144.8 142h.1M144.8 147.1h.1M144.8 142v7.4"/>
</g>
<g fill="#f0f" stroke="#f0f" stroke-width=".25">
<circle cx="29.7" cy="78.7" r=".5"/>
<circle cx="71.6" cy="78.5" r=".5"/>
<circle cx="106.9" cy="78.5" r=".5"/>
<circle cx="144.8" cy="77.5" r=".5"/>
<circle cx="29.7" cy="148.3" r=".5"/>
<circle cx="71.6" cy="148.1" r=".5"/>
<circle cx="106.9" cy="148.1" r=".5"/>
<circle cx="144.8" cy="147.1" r=".5"/>
<circle cx="251" cy="79.3" r=".5"/>
<circle cx="240" cy="66.6" r=".5"/>
<circle cx="254.3" cy="133.6" r=".5"/>
<circle cx="243.3" cy="120.9" r=".5"/>
</g>
<g font-size="2.3">
<text x="142" y="23.1">DV12</text>
<text x="26.9" y="24.4">DV12</text>
<text x="68.8" y="24.2">DV12</text>
<text x="104.2" y="24.2">DV12</text>
<text x="245.9" y="39.4">DV12</text>
<text x="268.5" y="52.3">1</text>
<text x="29.3" y="58.2" transform="rotate(-90 29.3 58.2)">3</text>
<text x="71.2" y="57.9" transform="rotate(-90 71.2 57.9)">3</text>
<text x="106.5" y="57.9" transform="rotate(-90 106.5 57.9)">3</text>
<text x="144.4" y="56.9" transform="rotate(-90 144.4 56.9)">3</text>
<text x="250.5" y="58.7" transform="rotate(-90 250.5 58.7)">3</text>
<text x="268.5" y="54.9">2</text>
<text x="23.1" y="65.6">1</text>
<text x="65" y="65.3">1</text>
<text x="100.3" y="65.3">1</text>
<text x="138.2" y="64.3">1</text>
<text x="144.4" y="71.1" transform="rotate(-90 144.4 71.1)">2</text>
<text x="244.4" y="66.1">1</text>
<text x="29.3" y="72.4" transform="rotate(-90 29.3 72.4)">2</text>
<text x="71.2" y="72.1" transform="rotate(-90 71.2 72.1)">2</text>
<text x="106.5" y="72.1" transform="rotate(-90 106.5 72.1)">2</text>
<text x="250.5" y="72.9" transform="rotate(-90 250.5 72.9)">2</text>
<text x="26.9" y="94">DV12</text>
<text x="68.8" y="93.8">DV12</text>
<text x="104.2" y="93.8">DV12</text>
<text x="142" y="92.7">DV12</text>
<text x="249.2" y="93.8">DV12</text>
<text x="271.8" y="106.7">1</text>
<text x="253.8" y="113" transform="rotate(-90 253.8 113)">3</text>
<text x="271.8" y="109.2">2</text>
<text x="247.7" y="120.4">1</text>
<text x="29.3" y="127.8" transform="rotate(-90 29.3 127.8)">3</text>
<text x="71.2" y="127.5" transform="rotate(-90 71.2 127.5)">3</text>
<text x="106.5" y="127.5" transform="rotate(-90 106.5 127.5)">3</text>
<text x="144.4" y="126.5" transform="rotate(-90 144.4 126.5)">3</text>
<text x="253.8" y="127.3" transform="rotate(-90 253.8 127.3)">2</text>
<text x="23.1" y="135.2">1</text>
<text x="65" y="134.9">1</text>
<text x="100.3" y="134.9">1</text>
<text x="138.2" y="133.9">1</text>
<text x="29.3" y="142" transform="rotate(-90 29.3 142)">2</text>
<text x="71.2" y="141.7" transform="rotate(-90 71.2 141.7)">2</text>
<text x="106.5" y="141.7" transform="rotate(-90 106.5 141.7)">2</text>
<text x="144.4" y="140.7" transform="rotate(-90 144.4 140.7)">2</text>
<text x="203" y="191.5">Title</text>
<text x="213.1" y="194.1">&lt;Title&gt;</text>
<text x="203" y="199.2">Size</text>
<text x="205.5" y="201.7">A4</text>
<text x="213.1" y="199.2">Document Number</text>
<text x="213.1" y="201.7">&lt;Doc&gt;</text>
<text x="286.8" y="199.2">Rev</text>
<text x="289.3" y="201.7">&lt;RevCod</text>
<text x="203" y="206.8">Date:</text>
<text x="216.2" y="206.8">Wednesday, September 29, 2021</text>
<text x="253.8" y="206.8">Sheet</text>
<text x="266.5" y="206.8">1</text>
<text x="274.1" y="206.8">of</text>
<text x="281.7" y="206.8">11</text>
</g>
<g font-size="2.3" fill="#000080">
<text x="33.8" y="32.5">R1</text>
<text x="33.8" y="35.6">51k</text>
<text x="75.7" y="32.3">R5</text>
<text x="75.7" y="35.3">51k</text>
<text x="111" y="32.3">R2</text>
<text x="111" y="35.3">2k</text>
<text x="148.9" y="31.3">R3</text>
<text x="148.9" y="34.3">2k</text>
<text x="33.8" y="45.2">D1</text>
<text x="75.7" y="45">D2</text>
<text x="111" y="45">D3</text>
<text x="148.9" y="44">D4</text>
<text x="148.9" y="47">0603RED</text>
<text x="253.3" y="43.2">B83</text>
<text x="253.3" y="45.5">BLM18KG101TN1D</text>
<text x="33.8" y="48.3">0603GREEN</text>
<text x="75.7" y="48">0603GREEN</text>
<text x="75.7" y="53.9">Q2</text>
<text x="111" y="48">0603RED</text>
<text x="111" y="53.9">Q3</text>
<text x="148.9" y="52.9">Q4</text>
<text x="271.6" y="48.5">J24</text>
<text x="19.8" y="57.9">R7</text>
<text x="33.8" y="54.1">Q1</text>
<text x="33.8" y="57.2">2N7002LT1G</text>
<text x="61.7" y="57.7">R8</text>
<text x="75.7" y="56.9">2N7002LT1G</text>
<text x="97" y="57.7">R9</text>
<text x="111" y="56.9">2N7002LT1G</text>
<text x="134.9" y="56.7">R10</text>
<text x="135.1" y="59.7">22R</text>
<text x="148.9" y="55.9">2N7002LT1G</text>
<text x="237.8" y="56.9">Q10</text>
<text x="20.1" y="61">22R</text>
<text x="62" y="60.7">22R</text>
<text x="97.3" y="60.7">22R</text>
<text x="222.5" y="62.3">R335</text>
<text x="234.7" y="61.2">NDS331N</text>
<text x="271.6" y="61.5">533750210</text>
<text x="19.8" y="70.6">R11</text>
<text x="61.7" y="70.4">R12</text>
<text x="97" y="70.4">R13</text>
<text x="134.9" y="69.4">R14</text>
<text x="241.1" y="71.2">R334</text>
<text x="19.8" y="73.7">10k</text>
<text x="61.7" y="73.4">10k</text>
<text x="97" y="73.4">10k</text>
<text x="134.9" y="72.4">10k</text>
<text x="222.5" y="72.7">22R</text>
<text x="241.1" y="74.2">10k</text>
<text x="75.7" y="101.9">R18</text>
<text x="111" y="101.9">R19</text>
<text x="148.9" y="100.9">R20</text>
<text x="256.6" y="97.6">B84</text>
<text x="256.6" y="99.9">BLM18KG101TN1D</text>
<text x="33.8" y="102.1">R17</text>
<text x="33.8" y="105.2">51k</text>
<text x="75.7" y="104.9">51k</text>
<text x="111" y="104.9">2k</text>
<text x="148.9" y="103.9">2k</text>
<text x="274.9" y="102.9">J25</text>
<text x="148.9" y="113.6">D8</text>
<text x="241.1" y="111.3">Q11</text>
<text x="33.8" y="114.8">D5</text>
<text x="33.8" y="117.9">0603GREEN</text>
<text x="75.7" y="114.6">D6</text>
<text x="75.7" y="117.6">0603GREEN</text>
<text x="111" y="114.6">D7</text>
<text x="111" y="117.6">0603RED</text>
<text x="148.9" y="116.6">0603RED</text>
<text x="225.8" y="116.6">R337</text>
<text x="238" y="115.6">NDS331N</text>
<text x="274.9" y="115.9">533750210</text>
<text x="33.8" y="123.7">Q5</text>
<text x="75.7" y="123.5">Q6</text>
<text x="111" y="123.5">Q7</text>
<text x="148.9" y="122.5">Q8</text>
<text x="148.9" y="125.5">2N7002LT1G</text>
<text x="244.4" y="125.5">R336</text>
<text x="19.8" y="127.5">R24</text>
<text x="20.1" y="130.6">22R</text>
<text x="33.8" y="126.8">2N7002LT1G</text>
<text x="61.7" y="127.3">R21</text>
<text x="62" y="130.3">22R</text>
<text x="75.7" y="126.5">2N7002LT1G</text>
<text x="97" y="127.3">R22</text>
<text x="97.3" y="130.3">22R</text>
<text x="111" y="126.5">2N7002LT1G</text>
<text x="134.9" y="126.3">R23</text>
<text x="135.1" y="129.3">22R</text>
<text x="225.8" y="127">22R</text>
<text x="244.4" y="128.6">10k</text>
<text x="19.8" y="140.2">R25</text>
<text x="19.8" y="143.3">10k</text>
<text x="61.7" y="140">R26</text>
<text x="61.7" y="143">10k</text>
<text x="97" y="140">R27</text>
<text x="97" y="143">10k</text>
<text x="134.9" y="139">R28</text>
<text x="134.9" y="142">10k</text>
</g>
<g font-size="2.3" fill="#f00">
<text x="16.3" y="37.6">LED1</text>
<text x="19.3" y="41.9" transform="rotate(90 19.3 41.9)">LED1</text>
<text x="24.1" y="37.6">[4]</text>
<text x="58.2" y="37.4">LED2</text>
<text x="61.2" y="41.7" transform="rotate(90 61.2 41.7)">LED2</text>
<text x="66.1" y="37.4">[4]</text>
<text x="93.5" y="37.4">LED3</text>
<text x="96.5" y="41.7" transform="rotate(90 96.5 41.7)">LED3</text>
<text x="101.4" y="37.4">[4]</text>
<text x="131.3" y="36.4">LED4</text>
<text x="134.4" y="40.6" transform="rotate(90 134.4 40.6)">LED4</text>
<text x="139.2" y="36.4">[4]</text>
<text x="195.6" y="67.1">[4]</text>
<text x="200.4" y="67.1">FAN1</text>
<text x="16.3" y="107.2">LED5</text>
<text x="24.1" y="107.2">[4]</text>
<text x="58.2" y="107">LED6</text>
<text x="66.1" y="107">[4]</text>
<text x="93.5" y="107">LED7</text>
<text x="101.4" y="107">[4]</text>
<text x="131.3" y="106">LED8</text>
<text x="139.2" y="106">[4]</text>
<text x="19.3" y="111.5" transform="rotate(90 19.3 111.5)">LED5</text>
<text x="61.2" y="111.3" transform="rotate(90 61.2 111.3)">LED6</text>
<text x="96.5" y="111.3" transform="rotate(90 96.5 111.3)">LED7</text>
<text x="134.4" y="110.2" transform="rotate(90 134.4 110.2)">LED8</text>
<text x="198.1" y="121.4">[4]</text>
<text x="203" y="121.4">FAN2</text>
</g>
<g font-size="1.8">
<text x="31.7" y="1.9">5</text>
<text x="90.1" y="1.9">4</text>
<text x="148.5" y="1.9">3</text>
<text x="206.8" y="1.9">2</text>
<text x="265.2" y="1.9">1</text>
<text x=".6" y="29.8">D</text>
<text x="295" y="29.8">D</text>
<text x=".6" y="81">C</text>
<text x="295" y="81">C</text>
<text x=".6" y="132.1">B</text>
<text x="295" y="132.1">B</text>
<text x=".6" y="183.3">A</text>
<text x="295" y="183.3">A</text>
<text x="31.7" y="209.2">5</text>
<text x="90.1" y="209.2">4</text>
<text x="148.5" y="209.2">3</text>
<text x="206.8" y="209.2">2</text>
<text x="265.2" y="209.2">1</text>
</g>
</svg>
